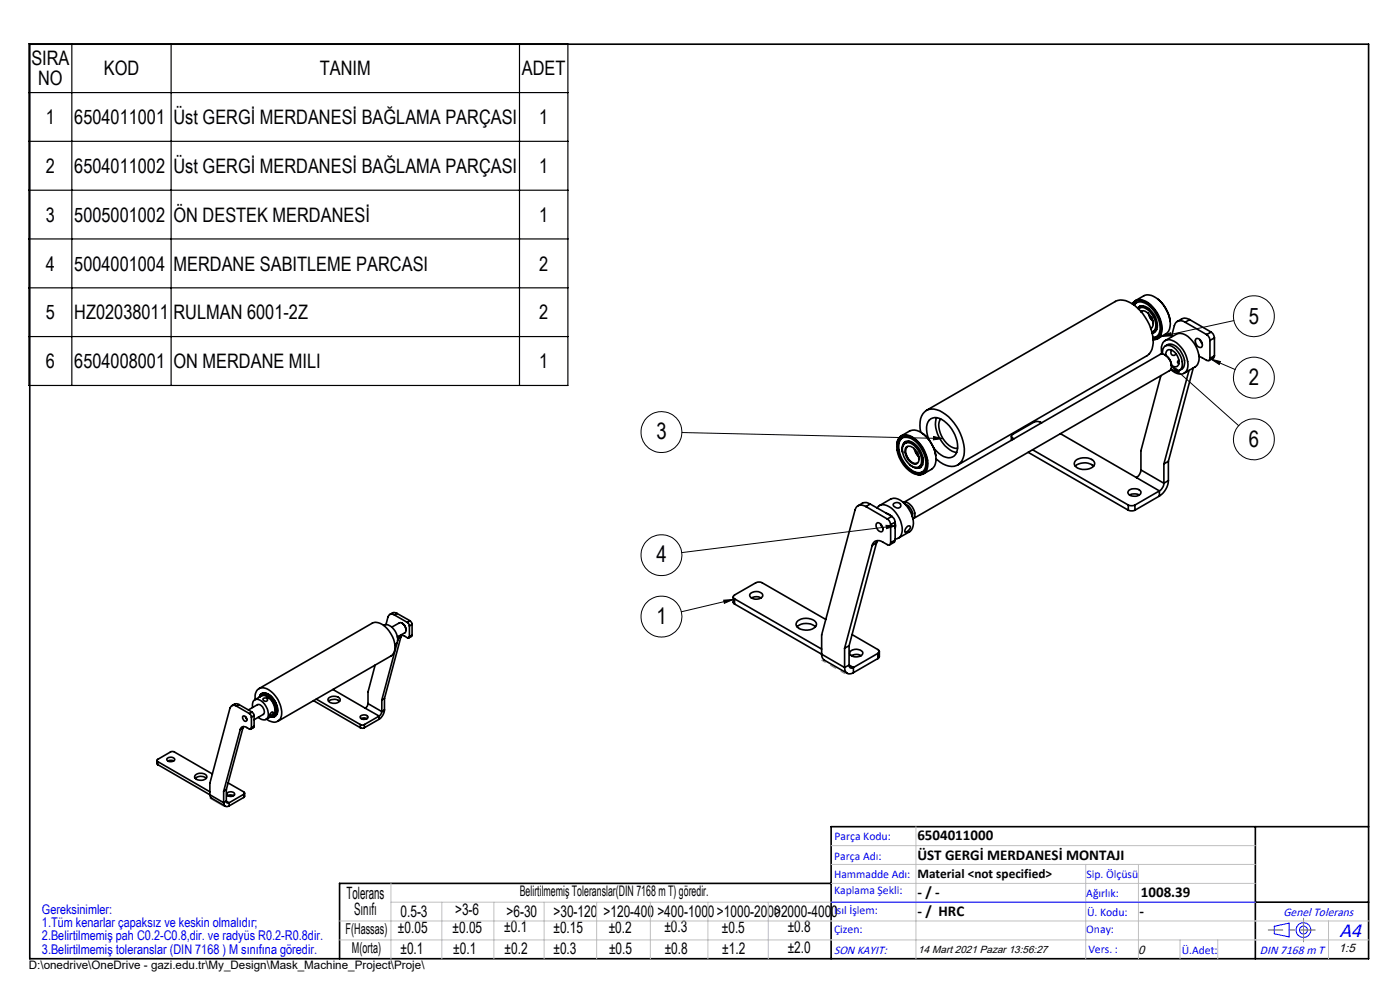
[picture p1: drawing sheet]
<svg xmlns="http://www.w3.org/2000/svg" width="297mm" height="210mm" viewBox="0 0 297 210" stroke-linecap="round" stroke-linejoin="round" font-family="sans-serif">
<g fill="none" stroke="#00f" stroke-width=".21">
<path d="M176.3 191.4h90M270.3 196.5l3.2-.7v2.9l-3.2-.6z"/>
<circle cx="276.5" cy="197.3" r="1.57"/>
<circle cx="276.5" cy="197.3" r=".83"/>
</g>
<g fill="none" stroke="#000" stroke-width=".21">
<path d="M246.4 71.4l1.9-.8 .2 .7zM248.5 77.6l14.3 12.7M248.5 77.6l1.8 1.1-.5 .5zM256.9 76.2l5.1 2.2M256.9 76.2l2 .5-.2 .6zM261.8 68l-15.4 3.4M144.7 91.7l55.3 1.3M198 92.6l2 .4-2 .3zM188 111.4l2 .1-1.9 .6zM190 111.5l-45.4 5.7M153.5 127.3l2-.1-1.8 .8zM155.5 127.2l-11 2.6"/>
<circle cx="266" cy="67.1" r="4.3"/>
<circle cx="140.3" cy="91.6" r="4.3"/>
<circle cx="266" cy="80.1" r="4.3"/>
<circle cx="266" cy="93.2" r="4.3"/>
<circle cx="140.3" cy="117.8" r="4.3"/>
<circle cx="140.3" cy="130.8" r="4.3"/>
</g>
<path d="M6.1 9.3h114.4v72.5h-114.4zM6.1 19.6h114.4M15.2 9.3v72.5M36.3 9.3v72.5M110.2 9.3v72.5M6.1 30h114.4M6.1 40.3h114.4M6.1 50.7h114.4M6.1 61.1h114.4M6.1 71.4h114.4" fill="none" stroke="#000" stroke-width=".25"/>
<g fill="none" stroke="#000" stroke-width=".35">
<path d="M6.3 9.4h284v194h-284zM240.6 64.7a1.94 1.94 0 0 1 2.9-.1 6.2 6.2 0 0 1 2.5 5.7 1.61 1.61 0 0 1-1.4 1.4M240.9 63.8l-.7 .7a1.99 1.99 0 0 1 3-.3 6.5 6.5 0 0 1 3 6.8 1.62 1.62 0 0 1-1.6 1M240.9 63.8l1.7-1a3.3 3.3 0 0 1 3.8 1.4 6.5 6.5 0 0 1 1.7 5.6 3.5 3.5 0 0 1-2.5 2.1M240.9 63.8a3.3 3.3 0 0 1 3.7 1.4 5.9 5.9 0 0 1 1.6 6.1l-.6 .6M241.1 64.2l-.5 .5M241.4 65.4a1.5 1.5 0 0 1 2.3 .1 4.4 4.4 0 0 1 1.7 4.4 1.03 1.03 0 0 1-1 .8M241.5 65.5a1.68 1.68 0 0 1 2.3 .4 3.7 3.7 0 0 1 1.1 4.2l-.5 .4M241.8 65l-.4 .4M241.9 65l-.2 .1M242 66.1l.3-.1a2.47 2.47 0 0 1 2.2 2 1.35 1.35 0 0 1-.4 1.7M242.2 66.1l-.1 .1"/>
<path d="M242.3 64.9l.1 .1M242.4 64.9v.1M242.5 64.9l-.8 .4M243.6 66.5l.3 .8 .7 .8M244 67.4l.5 .6M244.2 67.3l.2 .4M244.2 69.6h-.1M244.5 68l.2 .7M244.8 70.3l-.1 .3M244.9 70.5l-.5 .1M245.3 71.4l-.7 .2M245.4 69.9l-.8 .5h.2"/>
<path d="M245.6 71.9l-1 .2M245.7 63.5a7.5 7.5 0 0 1 2.5 4.6M246.3 79.7l-4.3 15.9v4.1M246.5 75.1l-.1-.4a2.11 2.11 0 0 1 1.3-2.6 5.1 5.1 0 0 1 4.1 4 2.62 2.62 0 0 1-.8 3.2 2.73 2.73 0 0 1-2.6-.9M246.6 75.1a1.4 1.4 0 0 1 .7-1.7 1.4 1.4 0 0 1 1.8 .4 4.2 4.2 0 0 1 1.5 4.3 1.37 1.37 0 0 1-2.2 .1M247.1 75.3l.9 .7 .4 .8 .1 .7M247.2 72.2l2.4-1.3a2.82 2.82 0 0 1 3.3 1.4 5.3 5.3 0 0 1 1.3 4.6l-.4 .8-2.6 1.5M247.2 73.4a2.14 2.14 0 0 1 3.1 .9 3.3 3.3 0 0 1 .6 3.8l-.7 .5M247.3 75.4a.91 .91 0 0 1 .4-1.1 .91 .91 0 0 1 1.2 .2 2.64 2.64 0 0 1 1 3 .9 .9 0 0 1-1.4 0M248.5 77.5v.2M248.6 74.3a.6 .6 0 0 0 0 .9 .6 .6 0 0 0 .9-.2M250.1 76.4l-.3 .5 .3 .2"/>
<path d="M251.4 68.4a1.38 1.38 0 0 0-2.3 .7l-.6 2.4M251.4 68.4l4.6 2.6M252.2 78.6l-5.3 19.8M252.4 67.8l-.4-.2a1.94 1.94 0 0 0-2.2 .6M252.4 67.8l-1 .6M252.4 67.8l4.5 2.6M253.2 78l-5.3 19.9M253.8 71.9a1.22 1.22 0 0 1 1.1 1.8 1.2 1.2 0 0 1-1.1-.6 1.2 1.2 0 0 1 0-1.2zM254.4 75.6l1.6 .8a.44 .44 0 0 0 .5 .1 .44 .44 0 0 0 .2-.5M254.5 72l.6 .9M256 71a1.6 1.6 0 0 1 .7 1.2M256.7 72.2v3.8"/>
<path d="M256.9 70.4a1.6 1.6 0 0 1 .7 1.3M256.9 70.4l-.9 .6M257.6 75.5l-.2 .4-.9 .6M257.6 71.7l-.9 .5M257.6 75.5l-.9 .5M257.6 71.7v3.8M190.8 92.9a2.37 2.37 0 0 1 3.3 .3 7 7 0 0 1 2.5 5.9 1.89 1.89 0 0 1-1.2 1.5 1.89 1.89 0 0 1-1.9-.3 6.5 6.5 0 0 1-3-6.9zM191.1 93.1a2.31 2.31 0 0 1 3.2 .6 5.8 5.8 0 0 1 1.9 5.7 1.76 1.76 0 0 1-2.8 .5 6.1 6.1 0 0 1-2.8-6.1zM191.2 92.5a1.94 1.94 0 0 0-.9 1.7M191.2 92.5l1.9-1.1a3.7 3.7 0 0 1 4 1.9 6 6 0 0 1 1.2 5.5l-.7 .7-1.7 1M191.2 92.5a2.66 2.66 0 0 1 3.1 .8 6.9 6.9 0 0 1 2.4 6.1 1.64 1.64 0 0 1-.8 1.1M191.5 92.8a2.69 2.69 0 0 0-.6 3.3 5.9 5.9 0 0 0 3.7 4.2l1.1-.2"/>
<path d="M191.5 95.9l-.1-.2a1.53 1.53 0 0 1 1.4-2.1 4.3 4.3 0 0 1 2.9 5 1.34 1.34 0 0 1-2.1 .4l-.6-.4M191.6 94.3v.1M191.8 94.2a1.55 1.55 0 0 1 2.2 .3 4 4 0 0 1 1.3 4.2 1.4 1.4 0 0 1-2.2 0 4.1 4.1 0 0 1-1.5-4.2zM191.9 93.8l.3 .1M192.1 93.7l-.5 .9M192.2 94.9l.2-.2a2.12 2.12 0 0 1 2.3 1.6 1.36 1.36 0 0 1-.4 2.2 2.71 2.71 0 0 1-2.1-3.6zM192.5 94.7a2.27 2.27 0 0 0 .7 3.2 1.27 1.27 0 0 0 1.4 .3M192.8 93.6l-.8 .4 .1-.1M193.9 95.1l.4 1 .5 .7M194.2 99.2h1.1M194.3 96.1l.3 .3M194.5 95.9l.4 1.5"/>
<path d="M195.3 99.1h.1M195.3 91.7a4.1 4.1 0 0 1 1.2-4.6 3.6 3.6 0 0 1 4.1 .8 10.1 10.1 0 0 1 3.9 8.6 2.76 2.76 0 0 1-4.4 1.9l-1.5-1M195.4 99l-.3 .2M195.5 98.7h.1M195.6 98.6l.1 .1M195.7 92a6.8 6.8 0 0 1 2.8 4.5M195.7 98.6l-.8 .5M196.5 87.1l40.1-23.1a3.7 3.7 0 0 1 4.1 .8 9.9 9.9 0 0 1 3.8 8.6 2.84 2.84 0 0 1-1.2 2.1l-40.1 23.1M197.1 93.4a4.4 4.4 0 0 1 0-4.3 2.21 2.21 0 0 1 3.2 .3 6.7 6.7 0 0 1 2.7 6.5 2.02 2.02 0 0 1-3.4 .6l-1.5-1.5M198.7 88.6a6.3 6.3 0 0 0 2.3 6.4 3.2 3.2 0 0 0 2 1M199.6 88.9a4.1 4.1 0 0 0 .8 4.6 3.3 3.3 0 0 0 2.7 1.6M214.6 92.6v.8"/>
<path d="M214.8 93l.3 .1M214.8 93v.2M218.1 95.9l21.3 12.3M219.1 95.4l20.3 11.7M221 89.7a1.68 1.68 0 0 0-1.7-.1l-4.5 2.5a.46 .46 0 0 0-.2 .5 .46 .46 0 0 0 .2 .4M225 92l16.1 9.3M228.1 98.9a3.1 3.1 0 0 1 3.9 0M228.1 97.7a3 3 0 0 1 4 .3 1.15 1.15 0 0 1-1 1.4 2.68 2.68 0 0 1-3.2-.8zM242 99.7a2.11 2.11 0 0 1-.9 1.6M242 99.7l4.9 2.8M246.9 98.4v4.1M247.9 97.9l-1 .5"/>
<path d="M247.9 97.9v4M183.7 107.4a1.41 1.41 0 0 0-2.3 .8l-7.1 26.5v4.1a1.46 1.46 0 0 0 .5 1.2l4.9 2.8M183.7 107.4l4.5 2.7M184.6 106.9a2.01 2.01 0 0 0-2.6 .4M184.6 106.9l-.9 .5M184.6 106.9l4.6 2.6M185 115.7l-5.8 21.8M185.9 115.1l-.9 .6M185.9 115.1l-5.8 21.9M186 111a1.13 1.13 0 0 1 1.3 1.3l-.2 .4a1.18 1.18 0 0 1-1.1-1.7zM186.1 107.7a1.69 1.69 0 0 1 2.5-.2 5.9 5.9 0 0 1 2.7 5.5 1.53 1.53 0 0 1-1.4 1.4M186.2 114.7l-.3 .4"/>
<path d="M186.6 107.2l2.3-1.3a3 3 0 0 1 3.5 1.5 5.2 5.2 0 0 1 1.2 4.6l-.5 .7-2.5 1.5M186.8 111.2l.5 .8M188 108.9l1.1 .6M188.2 110.1l.5 .5 .2 .7M188.9 115.1a.44 .44 0 0 1-.2 .5 .44 .44 0 0 1-.5-.1 2.96 2.96 0 0 0-2.3-.8 1.31 1.31 0 0 0-.9 1M188.9 111.3v3.8M189.2 109.5a1.6 1.6 0 0 1 .7 1.3M189.2 109.5l-1 .6M189.5 106.9a.83 .83 0 0 1 1-.3 .83 .83 0 0 1 .5 .9 .91 .91 0 0 1-.9 .2 .91 .91 0 0 1-.6-.8zM189.9 114.6l-.2 .4-1 .6M189.9 110.8v1.3M189.9 110.8l-1 .5"/>
<path d="M189.9 110.8v3.8M189.9 114.6l-1 .5M191.7 106.6l54.4-31.4a2.04 2.04 0 0 1 2.3 1.7 1.44 1.44 0 0 1-.3 1.7l-54.4 31.5a2.1 2.1 0 0 0-.5-3 1.34 1.34 0 0 0-1.5-.5zM192.1 107a2.42 2.42 0 0 1 1.4 2.6M192.5 111.7l.4-.2 .2 .2a1.28 1.28 0 0 1-1.1 1.2v-.5zM195.9 100.5l-1.1 .2M239.4 107.1l.5 .2 .9-.2M239.4 108.2l.5 .2 .9-.2M239.4 107.1v1.1M239.5 104a1.9 1.9 0 0 1 2.5 .3 1.25 1.25 0 0 1-1.8 .9 .76 .76 0 0 1-.8-.3 .76 .76 0 0 1 .1-.9zM239.6 105l.9-.2 1.2 .2M240.8 107.1v1.1"/>
<path d="M241.1 101.3l4.9 2.8M246 104.1l-5.2 3M246 104.1v1.1M246 105.2l-5.2 3M246.9 102.5a2.11 2.11 0 0 1-.9 1.6M247.9 101.9a4.2 4.2 0 0 1-1.9 3.3M247.9 101.9l-1 .6M81.4 132.7a1.38 1.38 0 0 1 1.8 .4 3.2 3.2 0 0 1 1 3.4l-.4 .3M83.1 133l1.6-.9a1.38 1.38 0 0 1 1.2 2.1l-1.6 .9M83.7 130.4a.83 .83 0 0 0-1.4 .5l-.4 1.6M83.7 130.4l2.7 1.6M84.2 130.1l-.6-.2-.9 .4"/>
<path d="M84.2 136.3l-3.2 12.2M84.2 130.1l-.5 .3M84.2 130.1l2.8 1.6M84.5 135.4l-.2 .5M85.1 135.1l-.6 .3M85.1 135.1l-3.5 13.1M85.2 134.8l-.1 .3M85.3 132.2a1.77 1.77 0 0 1 .8 1.5M86.4 132l.5 .8M86.9 135a.26 .26 0 0 1-.2 .3 .26 .26 0 0 1-.3 0l-.5-.3a.85 .85 0 0 0-1.4 .4M86.9 132.8v2.2M87 131.7l.4 .7"/>
<path d="M87 131.7l-.6 .3M87.4 134.7l-.1 .3-.6 .3M87.4 132.4l-.5 .4M87.4 134.7l-.5 .3M87.4 132.4v2.3M155.5 126.6v1.1l.3 .4M155.8 127a.43 .43 0 0 1-.3-.4 .43 .43 0 0 1 .3-.4l4.5-2.6a1.5 1.5 0 0 1 1.4 0l13.5 7.8M155.8 128.1l23.4 13.5M155.8 127l18.5 10.7M155.8 127v1.1M159.1 126a1.75 1.75 0 0 1 2.7 .3 1.62 1.62 0 0 1-2.7 .1zM159.4 126.9l1.1-.3 1 .3"/>
<path d="M169.1 133a3.1 3.1 0 0 1 3.9 0M169.3 131.7a2.91 2.91 0 0 1 3.9 .5 1.34 1.34 0 0 1-1.4 1.4 2.46 2.46 0 0 1-2.9-1.1l.1-.5zM179.2 137.5v4.1M180.1 137l-.9 .5M180.1 137v4.1M180.6 138a1.8 1.8 0 0 1 2.5 .5 1.66 1.66 0 0 1-2.7 .4 .59 .59 0 0 1 .2-.9zM180.6 139.1l.3-.1a1.99 1.99 0 0 1 1.8 .1M180.8 134.6l5.4 3.2a.42 .42 0 0 1 .3 .4 .42 .42 0 0 1-.3 .4M186.2 138.6l-5.2 3M186.2 138.6v1.1M186.2 139.7l-5.2 3M186.5 138.2v1.1l-.3 .4"/>
<path d="M50.2 149.8a.87 .87 0 0 0-1.4 .4l-4.3 15.9v2.5l.2 .6 3.1 1.8M50.2 149.8l2.7 1.6M50.7 149.5l-.6-.2-.9 .4M50.7 149.5l-.5 .3M50.7 149.5l2.8 1.6M51 154.7l-3.6 13.1M51.5 152a.62 .62 0 0 1 .7 .2 .62 .62 0 0 1-.1 .8l-.4-.3zM51.5 154.4l-.5 .3M51.5 154.4l-3.5 13.1M51.6 154.1l-.1 .3M52 152l.4 .5M52.2 152.2l.1 .1"/>
<path d="M52.7 150.6l1.9-1.1a1.39 1.39 0 0 1 1.2 2l-1.9 1.2M52.9 151.4l.4 .7M53.3 154.4a.26 .26 0 0 1-.1 .3 .26 .26 0 0 1-.3-.1l-.5-.3a.82 .82 0 0 0-1.4 .4M53.3 152.1v2.3M53.5 151.1l.4 .7M53.5 151.1l-.6 .3M53.6 150.1a1.21 1.21 0 0 1 1.1-1.8 3.3 3.3 0 0 1 2 4.1 1.3 1.3 0 0 1-1.9-.3M53.9 154.1l-.1 .2-.6 .4M53.9 151.8l-.6 .3M53.9 151.8v2.3M53.9 154.1l-.6 .3M54.1 148.4a1.96 1.96 0 0 1 1.5-2.5 5 5 0 0 1 4 4.1 2.29 2.29 0 0 1-1.1 3.2l-1.1-.2-.9-.5"/>
<path d="M54.9 146.1l24.1-13.9a3.1 3.1 0 0 1 3.5 1.6 4.5 4.5 0 0 1 .8 5l-24.4 14.2M55 147.9a1.25 1.25 0 0 1 1-.9 1.25 1.25 0 0 1 1.2 .5 3.8 3.8 0 0 1 1.5 4.2 1.14 1.14 0 0 1-1.3 .3M55.1 147.8a1.24 1.24 0 0 1 2.2-.3 3.9 3.9 0 0 1 1.4 3.9 1.01 1.01 0 0 1-1.2 .6M55.4 147.7a1.29 1.29 0 0 1 2 .1 3.2 3.2 0 0 1 1 3.7l-.7 .3M55.5 147.6a2.19 2.19 0 0 1 2.5 1.7 1.99 1.99 0 0 1-.1 2.5M55.5 147.6l-1.5 .8M55.6 147.1l-.5 .7M55.7 147.3l-.2 .3M55.8 148.2a.47 .47 0 0 1 .6-.1 .47 .47 0 0 1 .2 .6 .52 .52 0 0 1-.5 0 .52 .52 0 0 1-.3-.5zM56.8 147.8a2.89 2.89 0 0 1 1.5 2.7M57.5 151.2l.3-.2a.45 .45 0 0 1 .1 .5 .45 .45 0 0 1-.4 .3h-.2zM57.9 151.8l-1.5 .8"/>
<path d="M58.2 151.7l-.3 .1M58.3 151.9l-.6 .2M66.5 148.6l9.9 5.8M67.1 148.3l9.3 5.4M69.7 148.1a1.72 1.72 0 0 1 2.5 .3 1.47 1.47 0 0 1-2.6 0zM69.7 148.8a1.8 1.8 0 0 1 2.3 0M70.6 146.3l6.9 3.9M76.4 153.7h.9M76.4 154.4h.9M76.4 153.7v.7M76.5 151.9a1.01 1.01 0 0 1 1.6 .3 .93 .93 0 0 1-.9 .4 .93 .93 0 0 1-.8-.6zM76.6 152.4l.6-.1 .7 .1"/>
<path d="M77.3 153.7v.7M77.5 150.2l2.9 1.7M78.1 149.3l-.2 .5-.4 .4M78.1 149.3l2.9 1.6M79.6 141.1l-1.5 5.7v2.5M80.4 151.9l-3.1 1.8M80.4 151.9v.7M80.4 152.6l-3.1 1.8M81 150.9l-.1 .5-.5 .5M81 148.5v2.4M81.6 150.6a2.68 2.68 0 0 1-1.2 2M81.6 148.2l-.6 .3"/>
<path d="M81.6 150.6l-.6 .3M81.6 148.2v2.4M179.2 141.6a1.14 1.14 0 0 0 .5 1.2 1.14 1.14 0 0 0 1.3-.1M180.1 141.1a.55 .55 0 0 0 .3 .6 .55 .55 0 0 0 .6-.1M180.1 141.1l-.9 .5M180.1 141.1l.9 .5M181 141.6v1.1M33.3 161.3v.7l.2 .2M33.5 161.6a.26 .26 0 0 1-.2-.3 .26 .26 0 0 1 .2-.2l2.7-1.7h.7l8.1 4.8M33.5 162.2l13.9 8.1M33.5 161.6l11 6.3M33.5 161.6v.6"/>
<path d="M35.5 160.9a.93 .93 0 0 1 1.5 .3 .98 .98 0 0 1-1.6-.2zM35.6 161.4l.4-.1 .8 .1M41.4 165.1a1.81 1.81 0 0 1 2.3 0M41.5 164.4a1.67 1.67 0 0 1 2.4 .2 1.02 1.02 0 0 1-1.4 .9 .85 .85 0 0 1-1.1-1zM47.4 170.3a.72 .72 0 0 0 .4 .7 .72 .72 0 0 0 .8-.1M47.4 167.8v2.5M48 170a.37 .37 0 0 0 .2 .3 .37 .37 0 0 0 .4 0M48 167.5l-.6 .3M48 170l-.6 .3M48 167.5v2.5M48 170l.6 .3M48.3 168.1a.92 .92 0 0 1 1.5 .5 .98 .98 0 0 1-1.7-.2z"/>
<path d="M48.3 168.8l.4-.2 .9 .2M48.4 166.1l3.3 1.9a.26 .26 0 0 1 .2 .2 .26 .26 0 0 1-.2 .3M48.6 170.3v.6M51.7 168.5l-3.1 1.8M51.7 168.5v.6M51.7 169.1l-3.1 1.8M51.9 168.2v.7l-.2 .2M266.3 175.4v28M290.3 175.4h-114v28M176.3 187.4h-104.3v16M266.3 191.4h24"/>
</g>
<path d="M279 197.3h-9.9" fill="none" stroke="#f00" stroke-width=".21" stroke-dasharray="15.2 1.3 1.3 1.3" stroke-dashoffset="12.2"/>
<path d="M44.6 169.3l2.9 1.7M276.5 197.3v2.5M276.5 197.3v-2.5" fill="none" stroke="#808080" stroke-width=".21" stroke-dasharray="15.2 1.3 1.3 1.3"/>
<g fill="none" stroke="#c0c0c0" stroke-width=".21">
<path d="M176.3 179.4h90M194.3 175.4v28M72 199.4h218.3M72 195.4h218.3M82.9 187.4v16M82.9 191.4h183.4M93.7 191.4v12M104.8 191.4v12M115.4 191.4v12M126.6 191.4v12M138 191.4v12M150.2 191.4v12"/>
<path d="M163 191.4v12M176.3 183.4h90M176.3 187.4h90M230.3 183.4v20M241.5 183.4v20M250.3 199.4v4M258.3 199.4v4M281.8 195.4v8"/>
</g>
<path d="M174.3 140l4.9 2.9" fill="none" stroke="#808080" stroke-width=".21" stroke-dasharray="15.2 1.3 1.3 1.3" stroke-dashoffset="14.3"/>
<g fill="#000">
<path d="M244 67.3a.2 .2 0 0 1 .4 0 .2 .2 0 0 1-.4 0zM243.8 67.4a.2 .2 0 0 1 .4 0 .2 .2 0 0 1-.4 0zM194.3 95.9a.2 .2 0 0 1 .4 0 .2 .2 0 0 1-.4 0zM194.1 96.1a.2 .2 0 0 1 .4 0 .2 .2 0 0 1-.4 0z"/>
<path d="M246.4 71.4l1.9-.8 .2 .7zM256.9 76.2l2 .5-.2 .6zM248.5 77.6l1.8 1.1-.5 .5zM153.5 127.3l2-.1-1.8 .8zM188 111.4l2 .1-1.9 .6zM198 92.6l2 .4-2 .3z"/>
</g>
<g font-size="4.8">
<text x="264.9" y="68.6">5</text>
<text x="264.9" y="81.7">2</text>
<text x="139.2" y="93.2">3</text>
<text x="264.9" y="94.7">6</text>
<text x="139.2" y="119.3">4</text>
<text x="139.2" y="132.3">1</text>
</g>
<text font-size="4.4" fill="#00f" x="284.2" y="198.7">A4</text>
<g font-size="4.2">
<text x="6.7" y="13.9">SIRA</text>
<text x="22" y="16">KOD</text>
<text x="67.9" y="16">TANIM</text>
<text x="110.7" y="16">ADET</text>
<text x="8.1" y="18.1">NO</text>
<text x="9.7" y="26.4">1</text>
<text x="15.8" y="26.4">6504011001</text>
<text x="36.8" y="26.4">Üst GERGİ MERDANESİ BAĞLAMA PARÇASI</text>
<text x="114.4" y="26.4">1</text>
<text x="9.7" y="36.7">2</text>
<text x="15.8" y="36.7">6504011002</text>
<text x="36.8" y="36.7">Üst GERGİ MERDANESİ BAĞLAMA PARÇASI</text>
<text x="114.4" y="36.7">1</text>
<text x="9.7" y="47.1">3</text>
<text x="15.8" y="47.1">5005001002</text>
<text x="36.8" y="47.1">ÖN DESTEK MERDANESİ</text>
<text x="114.4" y="47.1">1</text>
<text x="9.7" y="57.4">4</text>
<text x="15.8" y="57.4">5004001004</text>
<text x="36.8" y="57.4">MERDANE SABITLEME PARCASI</text>
<text x="114.4" y="57.4">2</text>
<text x="9.7" y="67.8">5</text>
<text x="15.8" y="67.8">HZ02038011</text>
<text x="36.8" y="67.8">RULMAN 6001-2Z</text>
<text x="114.4" y="67.8">2</text>
<text x="9.7" y="78.1">6</text>
<text x="15.8" y="78.1">6504008001</text>
<text x="36.8" y="78.1">ON MERDANE MILI</text>
<text x="114.4" y="78.1">1</text>
</g>
<g font-size="3.6">
<text x="73.5" y="190.7">Tolerans</text>
<text x="75.1" y="194.1">Sınıfı</text>
</g>
<g font-size="3.4">
<text x="84.4" y="198">±0.05</text>
<text x="85" y="194.4">0.5-3</text>
<text x="96" y="197.8">±0.05</text>
<text x="96.5" y="194.2">&gt;3-6</text>
<text x="107" y="197.8">±0.1</text>
<text x="107.5" y="194.5">&gt;6-30</text>
<text x="117.4" y="194.5">&gt;30-120</text>
<text x="117.4" y="197.9">±0.15</text>
<text x="128" y="194.5">&gt;120-400</text>
<text x="129.1" y="197.8">±0.2</text>
<text x="139.5" y="194.5">&gt;400-1000&gt;1000-2000&gt;2000-4000</text>
<text x="140.9" y="197.8">±0.3</text>
<text x="153.1" y="197.8">±0.5</text>
<text x="167.1" y="197.7">±0.8</text>
<text x="85" y="202.3">±0.1</text>
<text x="96.2" y="202.3">±0.1</text>
<text x="107" y="202.3">±0.2</text>
<text x="117.4" y="202.4">±0.3</text>
<text x="129.2" y="202.3">±0.5</text>
<text x="141" y="202.3">±0.8</text>
<text x="153.2" y="202.3">±1.2</text>
<text x="167.1" y="202.2">±2.0</text>
</g>
<g font-size="3.2">
<text x="194.6" y="178.2">6504011000</text>
<text x="194.6" y="182.4">ÜST GERGİ MERDANESİ MONTAJI</text>
<text x="194.6" y="190.2">- / -</text>
<text x="242" y="190.2">1008.39</text>
<text x="194.6" y="194.3">- / HRC</text>
<text x="241.7" y="194.3">-</text>
<text x="73.3" y="198.1">F(Hassas)</text>
<text x="74.7" y="202.2">M(orta)</text>
</g>
<text font-size="3.1" x="110.3" y="190.1">Belirtilmemiş Toleranslar(DIN 7168 m T) göredir.</text>
<text font-size="2.8" x="194.6" y="186.2">Material &lt;not specified&gt;</text>
<g font-size="2.8" fill="#0000e8">
<text x="8.9" y="193.8">Gereksinimler:</text>
<text x="8.9" y="196.6">1.Tüm kenarlar çapaksız ve keskin olmalıdır;</text>
<text x="8.9" y="199.5">2.Belirtilmemiş pah C0.2-C0.8,dir. ve radyüs R0.2-R0.8dir.</text>
<text x="8.9" y="202.3">3.Belirtilmemiş toleranslar (DIN 7168 ) M sınıfına göredir.</text>
</g>
<g font-size="2.6" fill="#00f">
<text x="272.3" y="194.3">Genel Tolerans</text>
<text x="176.9" y="202.3">SON KAYIT:</text>
<text x="267.3" y="202.3">DIN 7168 m T</text>
</g>
<g font-size="2.6">
<text x="241.4" y="202.3">0</text>
<text x="284" y="202">1:5</text>
</g>
<g font-size="2.5" fill="#00f">
<text x="177" y="178.2">Parça Kodu:</text>
<text x="177" y="182.4">Parça Adı:</text>
<text x="176.9" y="186.2">Hammadde Adı:</text>
<text x="177" y="189.7">Kaplama Şekli:</text>
<text x="230.5" y="190.2">Ağırlık:</text>
<text x="230.5" y="186.2">Sip. Ölçüsü</text>
<text x="176.9" y="193.9">Isıl İşlem:</text>
<text x="177" y="197.8">Çizen:</text>
<text x="230.4" y="197.8">Onay:</text>
<text x="230.6" y="194.3">Ü. Kodu:</text>
<text x="230.9" y="202.1">Vers. :</text>
<text x="250.7" y="202.3">Ü.Adet:</text>
</g>
<text font-size="2.5" x="6.1" y="205.5">D:\onedrive\OneDrive - gazi.edu.tr\My_Design\Mask_Machine_Project\Proje\</text>
<text font-size="2.2" x="194.8" y="202.1">14 Mart 2021 Pazar 13:56:27</text>
</svg>
